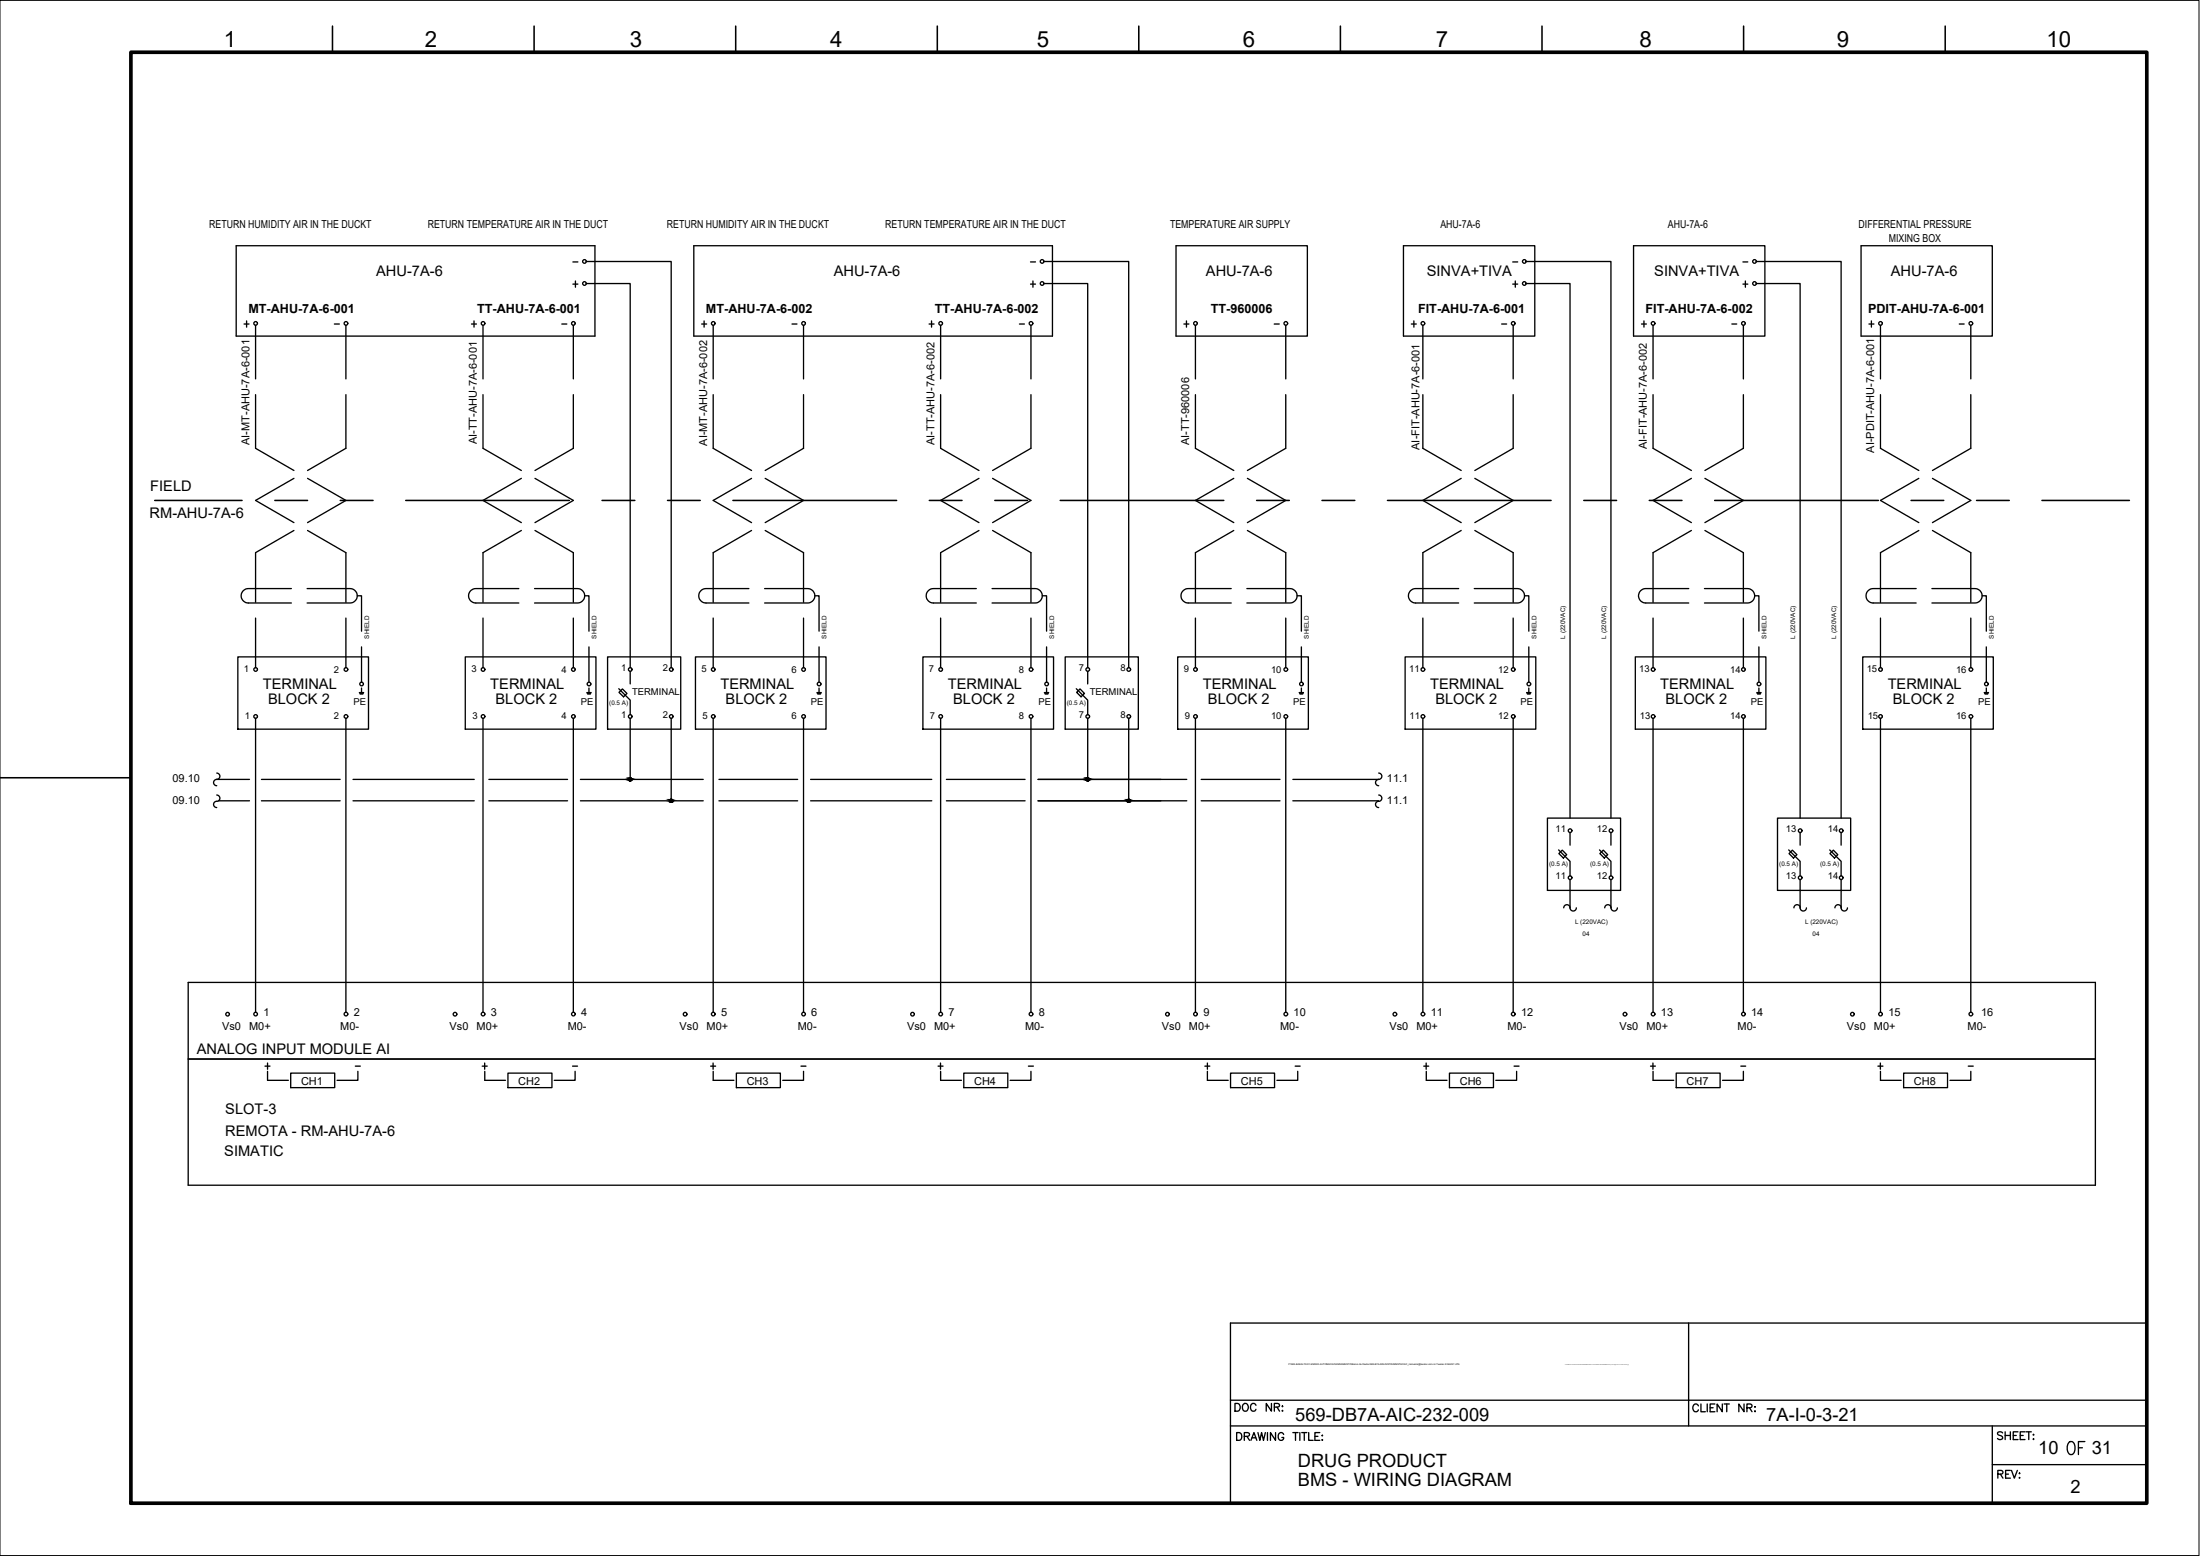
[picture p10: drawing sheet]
<svg xmlns="http://www.w3.org/2000/svg" width="420mm" height="297mm" viewBox="0 0 420 297" stroke-linecap="round" stroke-linejoin="round" font-family="sans-serif">
<!-- layer: G-TTLB-TTLB -->
<path d="M25 10h385v277h-385z" fill="none" stroke="#000" stroke-width=".7"/>
<!-- layer: G-TTLB-OTLN -->
<path d="M0 297h419.9" fill="none" stroke="#000" stroke-width=".19"/>
<!-- layer: G-TTLB-INDX -->
<path d="M63.5 5v5M102 5v5M140.5 5v5M179 5v5M217.5 5v5M256 5v5M294.5 5v5M333 5v5M371.5 5v5M0 148.5h25" fill="none" stroke="#000" stroke-width=".3"/>
<!-- layer: LGSP IA4$0$LG_PLOT -->
<path d="M322.5 252.6v19.6M235 267.3h175M235 272.2h175M380.5 279.6h29.5M380.5 272.2v14.8M235 287h175" fill="none" stroke="#000" stroke-width=".25"/>
<!-- layer: LG_PLOT -->
<g fill="none" stroke="#000" stroke-width=".25">
<path d="M410 252.6h-175v34.4M236.2 273.5h.5a.8 .8 0 0 1 .5 .7 .8 .8 0 0 1-.5 .8h-.5zM237.6 274.2l.9-.1 .1-.2v-.3l-.3-.1h-.7v1.5M238.1 274.2l.5 .8M238.9 275l.6-1.5 .5 1.5M239.1 274.5h.7M240.2 273.5l.4 1.5 .3-1.5 .4 1.5 .4-1.5M242.1 273.5v1.5M243.6 273.5v1.5l-1-1.5v1.5M245.2 273.8a.53 .53 0 0 0-.7-.3 .53 .53 0 0 0-.4 .6v.3a.52 .52 0 0 0 .5 .6 .52 .52 0 0 0 .6-.6h-.4M246.9 273.5h1M247.4 273.5v1.5"/>
<path d="M248.2 273.5v1.5M248.6 273.5h1M249.1 273.5v1.5M249.9 273.5v1.5h.9M251.1 274.2h.6M252.1 273.5h-1v1.5h1M252.5 274.1h.1zM252.5 274.9h.1zM324.4 268.4a.54 .54 0 0 0-.7-.4 .54 .54 0 0 0-.4 .6v.4a.54 .54 0 0 0 .4 .5 .54 .54 0 0 0 .7-.4M324.8 268v1.5h.9M326.1 268v1.5M326.6 268.7h.6"/>
<path d="M327.5 268h-.9v1.5h.9M328.9 268v1.5l-1-1.5v1.5M329.3 268h1M329.8 268v1.5M333.1 268v1.5l-1-1.5v1.5M333.6 268.7h.9l.1-.3-.1-.2-.2-.2h-.7v1.5M334.1 268.7l.5 .8M335.1 268.6h.1zM335.2 269.4v.1zM382.5 273.5a.54 .54 0 0 0-.6-.2 .54 .54 0 0 0-.4 .4l.1 .2 .8 .3 .1 .4a.63 .63 0 0 1-1 0M382.9 273.3v1.5M382.9 274h1"/>
<path d="M383.9 273.3v1.5M384.5 274h.6M385.4 273.3h-.9v1.5h.9M385.8 274h.6M386.7 273.3h-.9v1.5h.9M386.9 273.3h1M387.5 273.3v1.5M388.3 273.9h.1zM388.3 274.7h.1zM381.6 281.4l.8-.1 .1-.2v-.3l-.3-.1h-.6v1.5M382 281.4l.5 .8M383 281.4h.6"/>
<path d="M383.9 280.7h-.9v1.5h.9M384.2 280.7l.5 1.5 .6-1.5M385.6 281.3h.2zM385.6 282.1h.2z"/>
</g>
<!-- layer: I_LIMIT_LINE -->
<g fill="none" stroke="#000" stroke-width=".3">
<path d="M29.5 95.5h16.7M52.5 95.5h6.2M65 95.5h6.2M77.5 95.5h31.2M115 95.5h6.2M127.5 95.5h6.2M140 95.5h31.2M177.5 95.5h6.2M190 95.5h6.2M202.5 95.5h31.2M240 95.5h6.2M252.5 95.5h6.2"/>
<path d="M265 95.5h31.2M302.5 95.5h6.2M315 95.5h6.2M327.5 95.5h31.2M365 95.5h6.2M377.5 95.5h6.2M390 95.5h16.7"/>
</g>
<!-- layer: 0 -->
<g fill="none" stroke="#000" stroke-width=".25">
<path d="M112 54.1h8.4v73.4M112 49.9h16.2v77.6M199.3 54.1h8.4v73.4M199.3 49.9h16.3v77.6M291.4 54.1h8.4v102.1M291.4 49.9h16.3v106.3M335.4 54.1h8.4v102.1M335.4 49.9h16.2v106.3M120.4 137.1v11.7M128.2 137.1v15.8M207.7 137.1v11.7M215.6 137.1v15.8"/>
<path d="M41.4 148.8h6.2M41.7 152.9h5.9M49.9 148.8h15.1M49.9 152.9h15.1M67.4 148.8h23.2M67.4 152.9h23.2M93.4 148.8h15M93.4 152.9h15M110.8 148.8h23.5M110.8 152.9h23.5M137.3 148.8h15M137.3 152.9h15"/>
<path d="M154.8 148.8h23.1M154.8 152.9h23.1M180.7 148.8h15.1M180.7 152.9h15.1M198.2 148.8h28.5M198.2 152.9h28.5M229.4 148.8h15.1M229.4 152.9h15.1M246.9 148.8h16.4M246.9 152.9h16.4M299.8 167.9v5.4M307.7 167.9v5.4"/>
<path d="M343.8 167.9v5.4M351.6 167.9v5.4M400.2 187.5v38.8"/>
<circle cx="120.4" cy="148.8" r=".31"/>
<circle cx="128.2" cy="152.9" r=".31"/>
<circle cx="207.7" cy="148.8" r=".31"/>
<circle cx="215.6" cy="152.9" r=".31"/>
</g>
<!-- layer: I_DATA -->
<g fill="none" stroke="#000" stroke-width=".25">
<path d="M45.1 46.9h68.5v17.3h-68.5zM109.4 54.2h1M109.9 53.6v1.2M132.5 46.9h68.5v17.3h-68.5zM224.6 46.9h25.1v17.3h-25.1zM268 46.9h25.1v17.3h-25.1zM312 46.9h25.1v17.3h-25.1zM355.4 46.9h25.1v17.3h-25.1zM46.6 61.9h1M47.1 61.3v1.1M90 61.9h1M90.5 61.3v1.1"/>
<path d="M134 61.9h1M134.5 61.3v1.1M177.4 61.9h1M177.9 61.3v1.1M226.1 61.9h1M226.6 61.3v1.1M269.5 61.9h1M270 61.3v1.1M313.5 61.9h.9M314 61.3v1.1M356.9 61.9h1M357.4 61.3v1.1"/>
<path d="M45.4 125.4h25v13.8h-25zM68.6 132.2h.8M68.7 132.3h.7M68.8 132.5h.5M69 131.3v.9M88.9 125.4h24.9v13.8h-24.9zM112.1 132.2h.8M112.1 132.3h.7M112.2 132.5h.6M112.5 131.3v.9M116 125.4h14v13.8h-14zM132.8 125.4h25v13.8h-25z"/>
<path d="M156 132.2h.8M156.1 132.3h.7M156.2 132.5h.5M156.4 131.3v.9M176.3 125.4h24.9v13.8h-24.9zM199.5 132.2h.8M199.5 132.3h.7M199.6 132.5h.5M199.9 131.3v.9M203.4 125.4h14v13.8h-14zM224.9 125.4h25v13.8h-25zM248.1 132.2h.8"/>
<path d="M248.2 132.3h.7M248.3 132.5h.5M248.5 131.3v.9M268.4 125.4h24.9v13.8h-24.9zM291.5 132.2h.9M291.6 132.3h.7M291.7 132.5h.5M292 131.3v.9M312.3 125.4h24.9v13.8h-24.9zM335.5 132.2h.8M335.6 132.3h.7M335.7 132.5h.5"/>
<path d="M335.9 131.3v.9M355.7 125.4h25v13.8h-25zM378.9 132.2h.9M379 132.3h.7M379.1 132.5h.5M379.3 131.3v.9M295.5 156.2h14v13.8h-14zM339.5 156.2h13.9v13.8h-13.9zM400.2 187.5h-364.3v38.8h364.3M35.9 202.2h364.3M51.1 206.2h4M55.5 204.9h8.4v2.7h-8.4z"/>
<path d="M68.3 204.5v1.7h-3.9M92.1 203.5h.9M92.6 202.9v1.2M92.6 204.5v1.7h3.9M97 204.9h8.4v2.7h-8.4zM109.8 204.5v1.7h-3.9M136.2 206.2h4M140.6 204.9h8.4v2.7h-8.4zM153.5 204.5v1.7h-4M179.6 206.2h4M184.1 204.9h8.4v2.7h-8.4zM196.9 204.5v1.7h-4"/>
<path d="M230.1 203.5h1M230.6 202.9v1.2M230.6 204.5v1.7h4M235 204.9h8.4v2.7h-8.4zM247.8 204.5v1.7h-3.9M272.4 206.2h4M276.8 204.9h8.4v2.7h-8.4zM289.6 204.5v1.7h-3.9M315.7 206.2h4M320.1 204.9h8.4v2.7h-8.4zM333 204.5v1.7h-4M358.6 203.5h1"/>
<path d="M359.1 202.9v1.2M359.1 204.5v1.7h4M363.6 204.9h8.3v2.7h-8.3zM376.4 204.5v1.7h-4"/>
<circle cx="111.6" cy="54.1" r=".35"/>
<circle cx="48.8" cy="61.7" r=".35"/>
<circle cx="92.3" cy="61.7" r=".35"/>
<circle cx="136.2" cy="61.7" r=".35"/>
<circle cx="179.7" cy="61.7" r=".35"/>
<circle cx="228.3" cy="61.7" r=".35"/>
<circle cx="271.7" cy="61.7" r=".35"/>
<circle cx="315.7" cy="61.7" r=".35"/>
<circle cx="359.1" cy="61.7" r=".35"/>
<circle cx="48.8" cy="127.8" r=".35"/>
<circle cx="48.8" cy="136.8" r=".35"/>
<circle cx="66.1" cy="136.8" r=".35"/>
<circle cx="66.1" cy="127.8" r=".35"/>
<circle cx="69.1" cy="130.6" r=".35"/>
<circle cx="92.3" cy="136.8" r=".35"/>
<circle cx="92.3" cy="127.8" r=".35"/>
<circle cx="109.5" cy="136.8" r=".35"/>
<circle cx="109.5" cy="127.8" r=".35"/>
<circle cx="112.5" cy="130.6" r=".35"/>
<circle cx="120.4" cy="127.8" r=".35"/>
<circle cx="120.4" cy="136.8" r=".35"/>
<circle cx="128.2" cy="136.8" r=".35"/>
<circle cx="128.2" cy="127.8" r=".35"/>
<circle cx="136.2" cy="136.8" r=".35"/>
<circle cx="136.2" cy="127.8" r=".35"/>
<circle cx="153.5" cy="136.8" r=".35"/>
<circle cx="153.5" cy="127.8" r=".35"/>
<circle cx="156.4" cy="130.6" r=".35"/>
<circle cx="179.7" cy="136.8" r=".35"/>
<circle cx="179.7" cy="127.8" r=".35"/>
<circle cx="196.9" cy="136.8" r=".35"/>
<circle cx="196.9" cy="127.8" r=".35"/>
<circle cx="199.9" cy="130.6" r=".35"/>
<circle cx="207.7" cy="136.8" r=".35"/>
<circle cx="207.7" cy="127.8" r=".35"/>
<circle cx="215.6" cy="127.8" r=".35"/>
<circle cx="215.6" cy="136.8" r=".35"/>
<circle cx="228.3" cy="127.8" r=".35"/>
<circle cx="228.3" cy="136.8" r=".35"/>
<circle cx="245.6" cy="136.8" r=".35"/>
<circle cx="245.6" cy="127.8" r=".35"/>
<circle cx="248.5" cy="130.6" r=".35"/>
<circle cx="271.7" cy="136.8" r=".35"/>
<circle cx="271.7" cy="127.8" r=".35"/>
<circle cx="289" cy="127.8" r=".35"/>
<circle cx="289" cy="136.8" r=".35"/>
<circle cx="292" cy="130.6" r=".35"/>
<circle cx="315.7" cy="127.8" r=".35"/>
<circle cx="315.7" cy="136.8" r=".35"/>
<circle cx="333" cy="136.8" r=".35"/>
<circle cx="333" cy="127.8" r=".35"/>
<circle cx="335.9" cy="130.6" r=".35"/>
<circle cx="359.1" cy="136.8" r=".35"/>
<circle cx="359.1" cy="127.8" r=".35"/>
<circle cx="376.4" cy="127.8" r=".35"/>
<circle cx="376.4" cy="136.8" r=".35"/>
<circle cx="379.4" cy="130.6" r=".35"/>
<circle cx="299.9" cy="158.6" r=".35"/>
<circle cx="307.7" cy="158.6" r=".35"/>
<circle cx="343.8" cy="158.6" r=".35"/>
<circle cx="351.6" cy="158.6" r=".35"/>
<circle cx="299.9" cy="167.6" r=".35"/>
<circle cx="307.7" cy="167.6" r=".35"/>
<circle cx="343.8" cy="167.6" r=".35"/>
<circle cx="351.6" cy="167.6" r=".35"/>
<circle cx="43.5" cy="193.6" r=".35"/>
<circle cx="48.8" cy="193.6" r=".35"/>
<circle cx="66.1" cy="193.6" r=".35"/>
<circle cx="86.9" cy="193.6" r=".35"/>
<circle cx="92.3" cy="193.6" r=".35"/>
<circle cx="109.5" cy="193.6" r=".35"/>
<circle cx="130.8" cy="193.6" r=".35"/>
<circle cx="136.2" cy="193.6" r=".35"/>
<circle cx="153.5" cy="193.6" r=".35"/>
<circle cx="174.3" cy="193.6" r=".35"/>
<circle cx="179.7" cy="193.6" r=".35"/>
<circle cx="196.9" cy="193.6" r=".35"/>
<circle cx="223" cy="193.6" r=".35"/>
<circle cx="228.3" cy="193.6" r=".35"/>
<circle cx="245.6" cy="193.6" r=".35"/>
<circle cx="266.4" cy="193.6" r=".35"/>
<circle cx="271.7" cy="193.6" r=".35"/>
<circle cx="289" cy="193.6" r=".35"/>
<circle cx="310.3" cy="193.6" r=".35"/>
<circle cx="315.7" cy="193.6" r=".35"/>
<circle cx="333" cy="193.6" r=".35"/>
<circle cx="353.8" cy="193.6" r=".35"/>
<circle cx="359.1" cy="193.6" r=".35"/>
<circle cx="376.4" cy="193.6" r=".35"/>
</g>
<!-- layer: I_TABS -->
<g fill="none" stroke="#000" stroke-width=".25">
<path d="M48.8 62.1v10.2M48.8 75.3v10.3l7.3 4.2M66.1 62.1v10.2M66.1 75.3v10.3l-7.4 4.2M92.2 62.1v10.2M92.2 75.3v10.3l7.4 4.2M109.5 62.1v10.2M109.5 75.3v10.3l-7.3 4.2M136.2 62.1v10.2M136.2 75.3v10.3l7.3 4.2M153.5 62.1v10.2M153.5 75.3v10.3l-7.4 4.2"/>
<path d="M179.6 62.1v10.2M179.6 75.3v10.3l7.4 4.2M196.9 62.1v10.2M196.9 75.3v10.3l-7.3 4.2M228.3 62.1v10.2M228.3 75.3v10.3l7.3 4.2M245.6 62.1v10.2M245.6 75.3v10.3l-7.4 4.2M271.7 62.1v10.2M271.7 75.3v10.3l7.4 4.2M289 62.1v10.2M289 75.3v10.3l-7.3 4.2"/>
<path d="M315.7 62.1v10.2M315.7 75.3v10.3l7.3 4.2M333 62.1v10.2M333 75.3v10.3l-7.4 4.2M359.1 62.1v10.2M359.1 75.3v10.3l7.4 4.2M376.4 62.1v10.2M376.4 75.3v10.3l-7.3 4.2M56.1 91.3l-7.3 4.2 7.3 4.3M58.7 91.3l7.4 4.2-7.4 4.3M99.6 91.3l-7.4 4.2 7.4 4.3M102.2 91.3l7.3 4.2-7.3 4.3"/>
<path d="M143.5 91.3l-7.3 4.2 7.3 4.3M146.1 91.3l7.4 4.2-7.4 4.3M187 91.3l-7.4 4.2 7.4 4.3M189.6 91.3l7.3 4.2-7.3 4.3M235.6 91.3l-7.3 4.2 7.3 4.3M238.2 91.3l7.4 4.2-7.4 4.3M279.1 91.3l-7.4 4.2 7.4 4.3M281.7 91.3l7.3 4.2-7.3 4.3M323 91.3l-7.3 4.2 7.3 4.3M325.6 91.3l7.4 4.2-7.4 4.3M366.5 91.3l-7.4 4.2 7.4 4.3M369.1 91.3l7.3 4.2-7.3 4.3"/>
<path d="M48.8 118v9.5M55.6 112.4h-8.2a1.38 1.38 0 0 0-1.3 1.3 1.38 1.38 0 0 0 1.3 1.4h8.2M56.1 101.3l-7.3 4.2v9.5M58.7 112.4h8.1a1.38 1.38 0 0 1 1.4 1.3 1.38 1.38 0 0 1-1.4 1.4h-8.1M58.7 101.3l7.4 4.2v9.5M66.1 118v9.5M68.2 113.7h.8v6.8M92.2 118v9.5M99.1 112.4h-8.2a1.38 1.38 0 0 0-1.4 1.3 1.38 1.38 0 0 0 1.4 1.4h8.2M99.6 101.3l-7.4 4.2v9.5M102.1 112.4h8.2a1.38 1.38 0 0 1 1.4 1.3 1.38 1.38 0 0 1-1.4 1.4h-8.2M102.2 101.3l7.3 4.2v9.5"/>
<path d="M109.5 118v9.5M111.7 113.7h.8v6.8M136.2 118v9.5M143 112.4h-8.2a1.38 1.38 0 0 0-1.4 1.3 1.38 1.38 0 0 0 1.4 1.4h8.2M143.5 101.3l-7.3 4.2v9.5M146 112.4h8.2a1.38 1.38 0 0 1 1.4 1.3 1.38 1.38 0 0 1-1.4 1.4h-8.2M146.1 101.3l7.4 4.2v9.5M153.5 118v9.5M155.6 113.7h.8v6.8M179.6 118v9.5M186.5 112.4h-8.2a1.38 1.38 0 0 0-1.4 1.3 1.38 1.38 0 0 0 1.4 1.4h8.2M187 101.3l-7.4 4.2v9.5"/>
<path d="M189.5 112.4h8.2a1.38 1.38 0 0 1 1.4 1.3 1.38 1.38 0 0 1-1.4 1.4h-8.2M189.6 101.3l7.3 4.2v9.5M196.9 118v9.5M199.1 113.7h.8v6.8M228.3 118v9.5M235.1 112.4h-8.2a1.38 1.38 0 0 0-1.4 1.3 1.38 1.38 0 0 0 1.4 1.4h8.2M235.6 101.3l-7.3 4.2v9.5M238.1 112.4h8.2a1.38 1.38 0 0 1 1.4 1.3 1.38 1.38 0 0 1-1.4 1.4h-8.2M238.2 101.3l7.4 4.2v9.5M245.6 118v9.5M247.7 113.7h.8v6.8M271.7 118v9.5"/>
<path d="M278.6 112.4h-8.2a1.38 1.38 0 0 0-1.4 1.3 1.38 1.38 0 0 0 1.4 1.4h8.2M279.1 101.3l-7.4 4.2v9.5M281.6 112.4h8.2a1.38 1.38 0 0 1 1.4 1.3 1.38 1.38 0 0 1-1.4 1.4h-8.2M281.7 101.3l7.3 4.2v9.5M289 118v9.5M291.1 113.7h.9v6.8M315.7 118v9.5M322.5 112.4h-8.2a1.38 1.38 0 0 0-1.4 1.3 1.38 1.38 0 0 0 1.4 1.4h8.2M323 101.3l-7.3 4.2v9.5M325.5 112.4h8.2a1.38 1.38 0 0 1 1.4 1.3 1.38 1.38 0 0 1-1.4 1.4h-8.2M325.6 101.3l7.4 4.2v9.5M333 118v9.5"/>
<path d="M335.1 113.7h.8v6.8M359.1 118v9.5M366 112.4h-8.3a1.38 1.38 0 0 0-1.3 1.3 1.38 1.38 0 0 0 1.3 1.4h8.3M366.5 101.3l-7.4 4.2v9.5M369 112.4h8.2a1.38 1.38 0 0 1 1.4 1.3 1.38 1.38 0 0 1-1.4 1.4h-8.2M369.1 101.3l7.3 4.2v9.5M376.4 118v9.5M378.5 113.7h.8v6.8M48.8 137.1v56.1M66.1 137.1v56.1M69 123.5v6.7M92.2 137.1v56.1"/>
<path d="M109.5 137.1v56.1M112.5 123.5v6.7M136.2 137.1v56.1M153.5 137.1v56.1M156.4 123.5v6.7M179.6 137.1v56.1M196.9 137.1v56.1M199.9 123.5v6.7M228.3 137.1v56.1M245.6 137.1v56.1M248.5 123.5v6.7M271.7 137.1v56.1"/>
<path d="M289 137.1v56.1M292 123.5v6.7M315.7 137.1v56.1M333 137.1v56.1M335.9 123.5v6.7M359.1 137.1v56.1M376.4 137.1v56.1M379.3 123.5v6.7M41.4 147.6a.64 .64 0 0 1 .6 .7 .64 .64 0 0 1-.8 .5 .6 .6 0 0 0-.4 .7 .6 .6 0 0 0 .6 .5M41.4 151.8a.63 .63 0 0 1 .6 .7 .63 .63 0 0 1-.8 .5 .6 .6 0 0 0-.4 .7 .6 .6 0 0 0 .6 .5M263.3 147.6a.64 .64 0 0 1 .6 .7 .64 .64 0 0 1-.8 .5 .6 .6 0 0 0-.4 .7 .6 .6 0 0 0 .6 .5M263.3 151.8a.63 .63 0 0 1 .6 .7 .63 .63 0 0 1-.8 .5 .6 .6 0 0 0-.4 .7 .6 .6 0 0 0 .6 .5"/>
<path d="M298.6 173.3a.64 .64 0 0 1 .8-.6 .64 .64 0 0 1 .5 .8 .6 .6 0 0 0 .7 .4 .6 .6 0 0 0 .5-.6M306.5 173.3a.64 .64 0 0 1 .7-.6 .64 .64 0 0 1 .5 .8 .6 .6 0 0 0 .7 .4 .6 .6 0 0 0 .5-.6M342.6 173.3a.6 .6 0 0 1 .6-.6 .6 .6 0 0 1 .6 .6M343.8 173.3a.6 .6 0 0 0 .6 .6 .6 .6 0 0 0 .6-.6M350.4 173.3a.63 .63 0 0 1 .8-.6 .63 .63 0 0 1 .5 .8 .6 .6 0 0 0 .6 .4 .6 .6 0 0 0 .5-.6"/>
</g>
<!-- layer: EI-CTRL -->
<g fill="none" stroke="#000" stroke-width=".25">
<path d="M118.2 131.5l2.2 2.2v2.7M118.2 132.2l.7-.7 .8 .9-.6 .6zM120.4 128.2v2.4M205.5 131.5l2.2 2.2v2.7M205.6 132.2l.7-.7 .8 .9-.6 .6zM207.7 128.2v2.4M299.8 158.9v2.4M307.7 158.9v2.4M343.8 158.9v2.4M351.6 158.9v2.4M297.7 162.2l2.1 2.2v2.8M297.7 162.9l.7-.6 .8 .9-.6 .6z"/>
<path d="M305.5 162.2l2.2 2.2v2.8M306.2 162.3l.8 .9-.6 .6-.9-.9zM341.6 162.2l2.2 2.2v2.8M342.3 162.3l.9 .9-.7 .6-.8-.9zM349.4 162.2l2.2 2.2v2.8M349.5 162.9l.6-.6 .9 .9-.6 .6z"/>
</g>
<!-- layer: 0 -->
<g fill="#000" stroke="#000" stroke-width=".19">
<path d="M120.2 148.5h.2zM128.1 152.6h.1zM207.6 148.5h.1zM215.5 152.6h.1z"/>
<path d="M120.2 148.5h.2zM120.2 148.5h.2z"/>
<path d="M120.2 148.5l.2 .1zM120.2 148.5l.2 .1z"/>
<path d="M120.2 148.6h.2zM120.1 148.6h.3z"/>
<path d="M120.1 148.6h.3zM120.1 148.6h.3z"/>
<path d="M120.1 148.6l.3 .1zM120.1 148.6l.3 .1z"/>
<path d="M120.1 148.7h.3zM120.1 148.7h.3z"/>
<path d="M120.1 148.7l.3 .1zM120.1 148.7l.3 .1z"/>
<path d="M120.3 149.1h.1zM120.3 149.1h.1z"/>
<path d="M120.4 148.5h.1zM120.4 148.5h.1z"/>
<path d="M120.4 148.5h.1zM120.4 148.5h.1z"/>
<path d="M120.2 149.1h.3zM120.2 149.1h.2z"/>
<path d="M120.4 148.5l.1 .1zM120.4 148.5l.1 .1z"/>
<path d="M120.2 149h.3zM120.2 149l.3 .1z"/>
<path d="M120.4 148.6h.2zM120.4 148.6h.2z"/>
<path d="M120.1 149h.5zM120.1 149h.4z"/>
<path d="M120.4 148.6h.2zM120.4 148.6h.2z"/>
<path d="M120.4 148.6l.2 .1zM120.4 148.6l.2 .1z"/>
<path d="M120.1 149h.5zM120.1 149h.5z"/>
<path d="M120.4 148.7h.2zM120.4 148.7h.2z"/>
<path d="M120.1 148.9h.5zM120.1 148.9l.5 .1z"/>
<path d="M120.4 148.7l.2 .1zM120.4 148.7l.2 .1z"/>
<path d="M120.1 148.8l.5 .1zM120.1 148.8l.5 .1z"/>
<path d="M120.1 148.9h.5zM120.1 148.9h.5z"/>
<path d="M128.1 152.6h.1zM128 152.6h.2z"/>
<path d="M128 152.6l.2 .1zM128 152.6l.2 .1z"/>
<path d="M128 152.7h.2zM128 152.7h.2z"/>
<path d="M128 152.7h.2zM128 152.7h.2z"/>
<path d="M127.9 152.7l.3 .1zM127.9 152.7l.3 .1z"/>
<path d="M127.9 152.8h.3zM127.9 152.8h.3z"/>
<path d="M127.9 152.8l.3 .1zM127.9 152.8l.3 .1z"/>
<path d="M128.1 153.2h.1zM128.1 153.2h.1z"/>
<path d="M128.2 152.6h.1zM128.2 152.6h.1z"/>
<path d="M128 153.1h.3zM128 153.1l.2 .1z"/>
<path d="M128.2 152.6l.2 .1zM128.2 152.6l.2 .1z"/>
<path d="M128 153.1h.4zM128 153.1h.3z"/>
<path d="M128.2 152.7h.2zM128.2 152.7h.2z"/>
<path d="M128.2 152.7h.2zM128.2 152.7h.2z"/>
<path d="M128 153.1h.4zM128 153.1h.4z"/>
<path d="M127.9 153h.5zM127.9 153l.5 .1z"/>
<path d="M128.2 152.7l.3 .1zM128.2 152.7l.3 .1z"/>
<path d="M128.2 152.8h.3zM128.2 152.8h.3z"/>
<path d="M128.2 152.8l.3 .1zM128.2 152.8l.3 .1z"/>
<path d="M127.9 152.9l.6 .1zM127.9 152.9l.6 .1z"/>
<path d="M127.9 153h.6zM127.9 153h.5z"/>
<path d="M127.9 152.9h.6zM127.9 152.9h.6z"/>
<path d="M207.6 148.5l.1 .1zM207.6 148.5l.1 .1z"/>
<path d="M207.5 148.6h.2zM207.5 148.6h.2z"/>
<path d="M207.5 148.6h.2zM207.5 148.6h.2z"/>
<path d="M207.5 148.6l.2 .1zM207.5 148.6l.2 .1z"/>
<path d="M207.5 148.7h.2zM207.5 148.7h.2z"/>
<path d="M207.5 148.7l.2 .1zM207.5 148.7l.2 .1z"/>
<path d="M207.7 149.1h.1zM207.7 149.1h.1z"/>
<path d="M207.7 148.5h.1zM207.7 148.5h.1z"/>
<path d="M207.7 148.5h.2zM207.7 148.5h.2z"/>
<path d="M207.7 148.5l.2 .1zM207.7 148.5l.2 .1z"/>
<path d="M207.6 149.1h.3zM207.6 149.1h.2z"/>
<path d="M207.7 148.6h.3zM207.7 148.6h.3z"/>
<path d="M207.6 149h.3zM207.6 149l.3 .1z"/>
<path d="M207.7 148.6h.3zM207.7 148.6h.3z"/>
<path d="M207.5 149h.5zM207.5 149h.4z"/>
<path d="M207.5 149h.5zM207.5 149h.5z"/>
<path d="M207.7 148.6l.3 .1zM207.7 148.6l.3 .1z"/>
<path d="M207.5 148.9h.5zM207.5 148.9l.5 .1z"/>
<path d="M207.7 148.7h.3zM207.7 148.7h.3z"/>
<path d="M207.7 148.7l.3 .1zM207.7 148.7l.3 .1z"/>
<path d="M207.4 148.8l.6 .1zM207.4 148.8l.6 .1z"/>
<path d="M207.5 148.9h.5zM207.5 148.9h.5z"/>
<path d="M215.5 152.6h.1zM215.4 152.6h.2z"/>
<path d="M215.4 152.6l.2 .1zM215.4 152.6l.2 .1z"/>
<path d="M215.4 152.7h.2zM215.3 152.7h.3z"/>
<path d="M215.3 152.7h.3zM215.3 152.7h.3z"/>
<path d="M215.3 152.7l.3 .1zM215.3 152.7l.3 .1z"/>
<path d="M215.3 152.8h.3zM215.3 152.8h.3z"/>
<path d="M215.3 152.8l.3 .1zM215.3 152.8l.3 .1z"/>
<path d="M215.5 153.2h.1zM215.5 153.2h.1z"/>
<path d="M215.6 152.6h.1zM215.6 152.6h.1z"/>
<path d="M215.6 152.6h.1zM215.6 152.6h.1z"/>
<path d="M215.4 153.1h.3zM215.4 153.1l.2 .1z"/>
<path d="M215.6 152.6l.2 .1zM215.6 152.6l.2 .1z"/>
<path d="M215.6 152.7h.2zM215.6 152.7h.2z"/>
<path d="M215.4 153.1h.4zM215.4 153.1h.3z"/>
<path d="M215.3 153.1h.5zM215.3 153.1h.5z"/>
<path d="M215.6 152.7h.2zM215.6 152.7h.2z"/>
<path d="M215.6 152.7l.2 .1zM215.6 152.7l.2 .1z"/>
<path d="M215.3 153h.5zM215.3 153l.5 .1z"/>
<path d="M215.6 152.8h.3zM215.6 152.8h.3z"/>
<path d="M215.3 153h.5zM215.3 153h.5z"/>
<path d="M215.6 152.8l.3 .1zM215.6 152.8l.3 .1z"/>
<path d="M215.3 152.9h.6zM215.3 152.9h.6z"/>
<path d="M215.3 152.9h.6zM215.3 152.9l.5 .1z"/>
</g>
<path d="M0 .1h420v296.9h-420z" fill="none" stroke="#000" stroke-width=".19"/>
<text font-size="5.7" x="393.7" y="279">OF</text>
<text font-size="4.4" x="234.6" y="270.6">DOC NR:</text>
<g font-size="4.3">
<text x="42.8" y="8.9">1</text>
<text x="81.1" y="8.9">2</text>
<text x="120.3" y="8.9">3</text>
<text x="158.5" y="8.9">4</text>
<text x="198" y="8.9">5</text>
<text x="237.3" y="8.9">6</text>
<text x="274.2" y="8.9">7</text>
<text x="313.1" y="8.9">8</text>
<text x="350.8" y="8.9">9</text>
<text x="390.8" y="8.9">10</text>
</g>
<g font-size="4">
<text x="195.4" y="56.1">+</text>
<text x="287.5" y="56.1">+</text>
<text x="331.6" y="56.1">+</text>
<text x="49.4" y="205.3">+</text>
<text x="134.4" y="205.3">+</text>
<text x="177.8" y="205.3">+</text>
<text x="270.6" y="205.3">+</text>
<text x="314" y="205.3">+</text>
</g>
<g font-size="3.5">
<text x="247.4" y="271.2">569-DB7A-AIC-232-009</text>
<text x="337.3" y="271.3">7A-I-0-3-21</text>
<text x="247.9" y="280.1">DRUG PRODUCT</text>
<text x="389.3" y="277.6">10</text>
<text x="399.5" y="277.6">31</text>
<text x="247.9" y="283.6">BMS - WIRING DIAGRAM</text>
<text x="395.4" y="285">2</text>
</g>
<g font-size="2.8">
<text x="71.8" y="52.8">AHU-7A-6</text>
<text x="159.2" y="52.8">AHU-7A-6</text>
<text x="230.3" y="52.8">AHU-7A-6</text>
<text x="272.5" y="52.8">SINVA+TIVA</text>
<text x="315.9" y="52.8">SINVA+TIVA</text>
<text x="361.1" y="52.8">AHU-7A-6</text>
<text x="28.7" y="93.8">FIELD</text>
<text x="28.6" y="99">RM-AHU-7A-6</text>
<text x="50.2" y="131.5">TERMINAL</text>
<text x="93.6" y="131.5">TERMINAL</text>
<text x="137.6" y="131.5">TERMINAL</text>
<text x="181" y="131.5">TERMINAL</text>
<text x="229.7" y="131.5">TERMINAL</text>
<text x="273.1" y="131.5">TERMINAL</text>
<text x="317.1" y="131.5">TERMINAL</text>
<text x="360.5" y="131.5">TERMINAL</text>
<text x="51.2" y="134.4">BLOCK 2</text>
<text x="94.6" y="134.4">BLOCK 2</text>
<text x="138.6" y="134.4">BLOCK 2</text>
<text x="182" y="134.4">BLOCK 2</text>
<text x="230.7" y="134.4">BLOCK 2</text>
<text x="274.1" y="134.4">BLOCK 2</text>
<text x="318.1" y="134.4">BLOCK 2</text>
<text x="361.5" y="134.4">BLOCK 2</text>
<text x="37.6" y="201.3">ANALOG INPUT MODULE AI</text>
<text x="43" y="212.6">SLOT-3</text>
<text x="42.8" y="220.7">SIMATIC</text>
<text x="43" y="216.8">REMOTA - RM-AHU-7A-6</text>
</g>
<g font-size="2.6">
<text x="108.3" y="51.2">-</text>
<text x="195.4" y="51.2">-</text>
<text x="287.5" y="51.2">-</text>
<text x="331.6" y="51.2">-</text>
<text x="62.8" y="63.1">-</text>
<text x="106.2" y="63.1">-</text>
<text x="149.9" y="63.1">-</text>
<text x="193.3" y="63.1">-</text>
<text x="242" y="63.1">-</text>
<text x="285.4" y="63.1">-</text>
<text x="329.5" y="63.1">-</text>
<text x="372.9" y="63.1">-</text>
<text x="66.7" y="204.6">-</text>
<text x="107.9" y="204.6">-</text>
<text x="151.7" y="204.6">-</text>
<text x="195.1" y="204.6">-</text>
<text x="246.2" y="204.6">-</text>
<text x="287.9" y="204.6">-</text>
<text x="331.3" y="204.6">-</text>
<text x="374.6" y="204.6">-</text>
</g>
<g font-size="2.4">
<text x="47.4" y="59.7">MT-AHU-7A-6-001</text>
<text x="91.1" y="59.7">TT-AHU-7A-6-001</text>
<text x="134.8" y="59.7">MT-AHU-7A-6-002</text>
<text x="178.5" y="59.7">TT-AHU-7A-6-002</text>
<text x="231.2" y="59.7">TT-960006</text>
<text x="270.8" y="59.7">FIT-AHU-7A-6-001</text>
<text x="314.3" y="59.7">FIT-AHU-7A-6-002</text>
<text x="356.8" y="59.7">PDIT-AHU-7A-6-001</text>
</g>
<g font-size="2.1">
<text x="40" y="43.6">RETURN HUMIDITY AIR IN THE DUCKT</text>
<text x="81.7" y="43.6">RETURN TEMPERATURE AIR IN THE DUCT</text>
<text x="127.4" y="43.6">RETURN HUMIDITY AIR IN THE DUCKT</text>
<text x="169.1" y="43.6">RETURN TEMPERATURE AIR IN THE DUCT</text>
<text x="223.5" y="43.6">TEMPERATURE AIR SUPPLY</text>
<text x="275.1" y="43.6">AHU-7A-6</text>
<text x="318.5" y="43.6">AHU-7A-6</text>
<text x="355" y="43.6">DIFFERENTIAL PRESSURE</text>
<text x="360.7" y="46.1">MIXING BOX</text>
<text x="47.6" y="84.9" transform="rotate(-90 47.6 84.9)">AI-MT-AHU-7A-6-001</text>
<text x="91.1" y="84.8" transform="rotate(-90 91.1 84.8)">AI-TT-AHU-7A-6-001</text>
<text x="135" y="85.1" transform="rotate(-90 135 85.1)">AI-MT-AHU-7A-6-002</text>
<text x="178.5" y="85" transform="rotate(-90 178.5 85)">AI-TT-AHU-7A-6-002</text>
<text x="227.1" y="85" transform="rotate(-90 227.1 85)">AI-TT-960006</text>
<text x="271.1" y="85.9" transform="rotate(-90 271.1 85.9)">AI-FIT-AHU-7A-6-001</text>
<text x="314.5" y="85.7" transform="rotate(-90 314.5 85.7)">AI-FIT-AHU-7A-6-002</text>
<text x="357.9" y="86.4" transform="rotate(-90 357.9 86.4)">AI-PDIT-AHU-7A-6-001</text>
<text x="33" y="149.3">09.10</text>
<text x="264.9" y="149.3">11.1</text>
<text x="33" y="153.5">09.10</text>
<text x="264.9" y="153.5">11.1</text>
<text x="42.4" y="196.6">Vs0</text>
<text x="47.6" y="196.6">M0+</text>
<text x="50.3" y="194">1</text>
<text x="65" y="196.6">M0-</text>
<text x="67.6" y="194">2</text>
<text x="85.9" y="196.6">Vs0</text>
<text x="91" y="196.6">M0+</text>
<text x="93.8" y="194">3</text>
<text x="108.4" y="196.6">M0-</text>
<text x="111" y="194">4</text>
<text x="129.8" y="196.6">Vs0</text>
<text x="135" y="196.6">M0+</text>
<text x="137.7" y="194">5</text>
<text x="152.4" y="196.6">M0-</text>
<text x="154.9" y="194">6</text>
<text x="173.2" y="196.6">Vs0</text>
<text x="178.4" y="196.6">M0+</text>
<text x="181.2" y="194">7</text>
<text x="195.8" y="196.6">M0-</text>
<text x="198.4" y="194">8</text>
<text x="221.9" y="196.6">Vs0</text>
<text x="227.1" y="196.6">M0+</text>
<text x="229.8" y="194">9</text>
<text x="244.5" y="196.6">M0-</text>
<text x="247.1" y="194">10</text>
<text x="265.3" y="196.6">Vs0</text>
<text x="270.5" y="196.6">M0+</text>
<text x="273.3" y="194">11</text>
<text x="287.9" y="196.6">M0-</text>
<text x="290.5" y="194">12</text>
<text x="309.3" y="196.6">Vs0</text>
<text x="314.5" y="196.6">M0+</text>
<text x="317.2" y="194">13</text>
<text x="331.9" y="196.6">M0-</text>
<text x="334.4" y="194">14</text>
<text x="352.7" y="196.6">Vs0</text>
<text x="357.9" y="196.6">M0+</text>
<text x="360.6" y="194">15</text>
<text x="375.8" y="196.6">M0-</text>
<text x="378.4" y="194">16</text>
<text x="57.5" y="207">CH1</text>
<text x="99" y="207">CH2</text>
<text x="142.6" y="207">CH3</text>
<text x="186" y="207">CH4</text>
<text x="237" y="207">CH5</text>
<text x="278.8" y="207">CH6</text>
<text x="322.1" y="207">CH7</text>
<text x="365.5" y="207">CH8</text>
</g>
<g font-size="1.8">
<text x="46.6" y="128.4">1</text>
<text x="63.8" y="128.4">2</text>
<text x="90" y="128.4">3</text>
<text x="107.2" y="128.4">4</text>
<text x="118.7" y="128.1">1</text>
<text x="126.6" y="128.1">2</text>
<text x="134" y="128.4">5</text>
<text x="151.2" y="128.4">6</text>
<text x="177.4" y="128.4">7</text>
<text x="194.6" y="128.4">8</text>
<text x="206.1" y="128.1">7</text>
<text x="214" y="128.1">8</text>
<text x="226.1" y="128.4">9</text>
<text x="242.7" y="128.4">10</text>
<text x="269.2" y="128.4">11</text>
<text x="286.1" y="128.4">12</text>
<text x="313.1" y="128.4">13</text>
<text x="330.4" y="128.4">14</text>
<text x="356.5" y="128.4">15</text>
<text x="373.6" y="128.4">16</text>
<text x="46.8" y="137.2">1</text>
<text x="63.8" y="137.3">2</text>
<text x="67.5" y="134.6">PE</text>
<text x="90.2" y="137.2">3</text>
<text x="107.2" y="137.3">4</text>
<text x="110.9" y="134.6">PE</text>
<text x="118.7" y="137.1">1</text>
<text x="120.7" y="132.7">TERMINAL</text>
<text x="126.6" y="137.1">2</text>
<text x="134.2" y="137.2">5</text>
<text x="151.2" y="137.3">6</text>
<text x="154.9" y="134.6">PE</text>
<text x="177.6" y="137.2">7</text>
<text x="194.6" y="137.3">8</text>
<text x="198.3" y="134.6">PE</text>
<text x="206.1" y="137.1">7</text>
<text x="208.1" y="132.7">TERMINAL</text>
<text x="214" y="137.1">8</text>
<text x="226.3" y="137.2">9</text>
<text x="242.7" y="137.3">10</text>
<text x="247" y="134.6">PE</text>
<text x="269.2" y="137.2">11</text>
<text x="286.1" y="137.3">12</text>
<text x="290.4" y="134.6">PE</text>
<text x="313.2" y="137.2">13</text>
<text x="330.4" y="137.3">14</text>
<text x="334.4" y="134.6">PE</text>
<text x="356.7" y="137.2">15</text>
<text x="373.6" y="137.3">16</text>
<text x="377.8" y="134.6">PE</text>
<text x="297.1" y="158.9">11</text>
<text x="305" y="158.9">12</text>
<text x="341.1" y="158.9">13</text>
<text x="349.1" y="158.9">14</text>
<text x="297.1" y="167.9">11</text>
<text x="305" y="167.9">12</text>
<text x="341.1" y="167.9">13</text>
<text x="349.1" y="167.9">14</text>
</g>
<g font-size="1.2">
<text x="70.5" y="121.9" transform="rotate(-90 70.5 121.9)">SHIELD</text>
<text x="113.9" y="121.9" transform="rotate(-90 113.9 121.9)">SHIELD</text>
<text x="157.9" y="121.9" transform="rotate(-90 157.9 121.9)">SHIELD</text>
<text x="201.3" y="121.9" transform="rotate(-90 201.3 121.9)">SHIELD</text>
<text x="250" y="121.9" transform="rotate(-90 250 121.9)">SHIELD</text>
<text x="293.4" y="121.9" transform="rotate(-90 293.4 121.9)">SHIELD</text>
<text x="298.9" y="121.9" transform="rotate(-90 298.9 121.9)">L (220VAC)</text>
<text x="306.7" y="121.9" transform="rotate(-90 306.7 121.9)">L (220VAC)</text>
<text x="337.4" y="121.9" transform="rotate(-90 337.4 121.9)">SHIELD</text>
<text x="342.9" y="121.9" transform="rotate(-90 342.9 121.9)">L (220VAC)</text>
<text x="350.7" y="121.9" transform="rotate(-90 350.7 121.9)">L (220VAC)</text>
<text x="380.8" y="121.9" transform="rotate(-90 380.8 121.9)">SHIELD</text>
<text x="116.4" y="134.5">(0.5 A)</text>
<text x="203.8" y="134.5">(0.5 A)</text>
<text x="295.8" y="165.3">(0.5 A)</text>
<text x="303.7" y="165.3">(0.5 A)</text>
<text x="339.8" y="165.3">(0.5 A)</text>
<text x="347.6" y="165.3">(0.5 A)</text>
<text x="300.8" y="176.3">L (220VAC)</text>
<text x="302.2" y="178.7">04</text>
<text x="344.7" y="176.3">L (220VAC)</text>
<text x="346.2" y="178.7">04</text>
</g>
<text font-size=".5" x="246.1" y="260.7">P:\569-BAXALTA\01.ENG\03.AUTOMACAO\ANDAMENTO\Banco de Dados\569-B7A-INS-INSTRUMENTACAO_moliveira@tessler-com-br-Tessler-5164457.JPG</text>
</svg>
